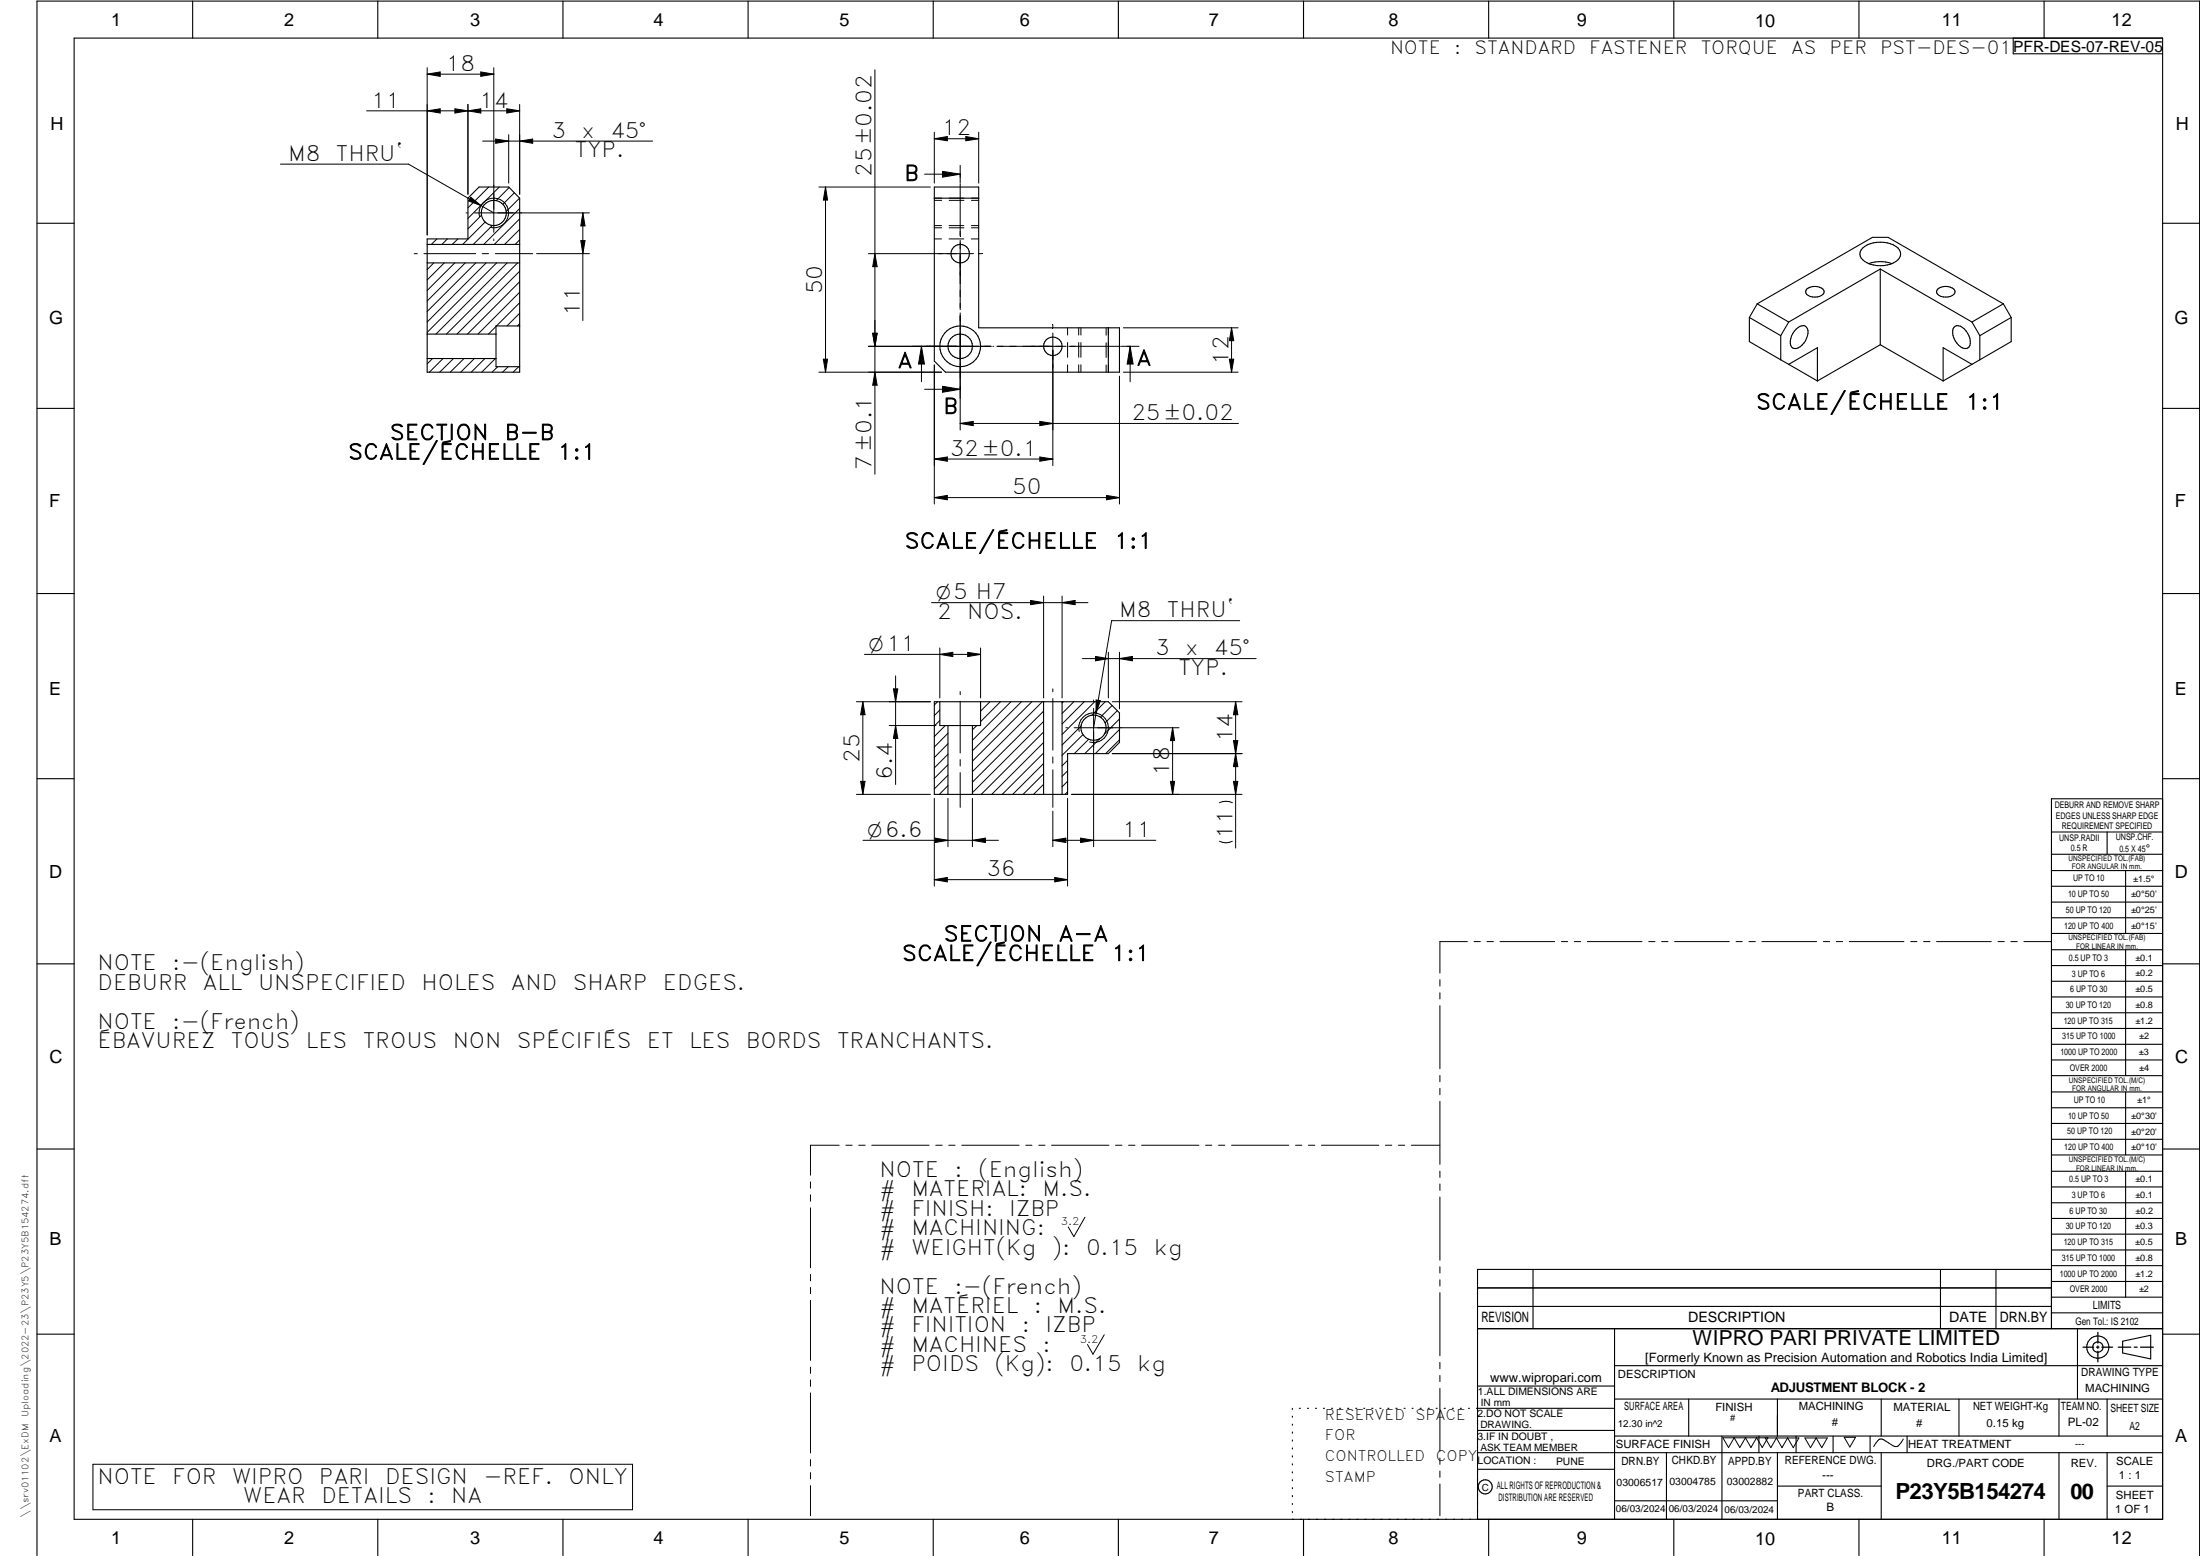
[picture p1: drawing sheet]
<svg xmlns="http://www.w3.org/2000/svg" width="594mm" height="420mm" viewBox="0 0 594 420" stroke-linecap="round" stroke-linejoin="round" font-family="sans-serif">
<g fill="none" stroke="#000" stroke-width=".3">
<path d="M20 10.3h564v400h-564zM52 .3v10M102 .3v10M152 .3v10M202 .3v10M252 .3v10M302 .3v10M352 .3v10M402 .3v10M452 .3v10M502 .3v10M543.6 10.3v4.2h40.4"/>
<path d="M552 .3v10M252.3 50.5h12v38h38v12h-47l-3-3zM252.3 53.5h12M10 60.3h10M115.4 64.5h11v-11l3-3h8l2.9 3v47h-24.9zM115.4 66h24.9M115.4 71h24.9M487.9 78.1a3.5 3.5 0 0 1 4.6 .3 1.57 1.57 0 0 1-1.8 1.8 2.56 2.56 0 0 1-3.1-1.4zM503 67a8 8 0 0 1 9.5 0 2.39 2.39 0 0 1-1.2 4 7.7 7.7 0 0 1-8.7-1.3 2.03 2.03 0 0 1 .4-2.7zM507.7 72.6l24.8 14.4M507.7 72.6v20.5M507.7 72.6l-24.7 14.4"/>
<path d="M510.9 71.2l-1.8-.5h-1.8l-2.7 .5M523.3 78.1a3.4 3.4 0 0 1 4.5 .3 1.57 1.57 0 0 1-1.7 1.8 2.56 2.56 0 0 1-3.2-1.4zM584 60.3h10M115.4 96.8h18.5M115.4 90.2h18.5M140.3 88h-6.4v11h6.4M299.3 88.5v12M472.4 85.7v6.5l8.5 5M472.4 85.7l8.5 4.9M474.5 82l31.1-17.9h4.3l31.1 17.9M474.5 82l8.5 5M474.5 82l-2.1 3.7"/>
<path d="M480.9 90.6v6.6M480.9 97.2l2.1 1.2M483 98.4l7.8 4.5M483 98.4l7.8-4.5v9M483 87l-2.1 3.6M485 88.9a1.77 1.77 0 0 1 3.1-.1 4.5 4.5 0 0 1-3.6 5.3 1.88 1.88 0 0 1-.9-2.7 5.2 5.2 0 0 1 1.4-2.5zM507.7 93.1l17 9.8M507.7 93.1l-16.9 9.8M527.6 88.4a1.94 1.94 0 0 1 2.9 .5 4.2 4.2 0 0 1 1.2 4.8 1.91 1.91 0 0 1-2.8-.5 4.1 4.1 0 0 1-1.3-4.8zM532.5 98.4l-7.8 4.5M532.5 98.4l-7.8-4.5v9M532.5 87l2.1 3.6"/>
<path d="M534.6 90.6v6.6M541 82l2.1 3.7M541 82l-8.5 5M543.1 85.7v6.5l-10.6 6.2M543.1 85.7l-8.5 4.9M10 110.3h10M584 110.3h10M10 160.3h10M584 160.3h10M252.3 189.5h47l3 3v8l-3 3h-11v11h-36zM256 195.9v18.6M262.6 195.9v18.6"/>
<path d="M264.8 189.5v6.4h-11v-6.4M281.8 189.5v25M286.8 189.5v25M10 210.3h10M584 215.7h-30v143.1M584 210.3h10M554 224.7h30M554 230.7h30M554 235.1h30M554 239.3h30M569 224.7v6M574 235.1v17"/>
<path d="M554 243.6h30M554 247.8h30M554 252.1h30M554 256.5h30M574 256.5v33.9M10 260.3h10M554 260.7h30M554 265h30M554 269.2h30M554 273.5h30M554 277.7h30M584 260.3h10"/>
<path d="M554 282h30M554 286.2h30M554 290.4h30M554 294.9h30M554 299.1h30M574 294.9v17M10 310.3h10M554 303.4h30M554 307.6h30M554 311.9h30M554 316.3h30M574 316.3v34"/>
<path d="M584 310.3h10M554 320.5h30M554 324.8h30M554 329h30M554 333.2h30M554 337.5h30M399 358.8h185M399 352.8h155M399 347.8h155M414 342.8v16M436 358.8v51.5M524 342.8v16"/>
<path d="M539 342.8v16M554 341.8h30M554 346h30M554 350.3h30M554 354.5h30M554 342.8h-155v67.5M561 358.8v19M10 360.3h10M399 374.3h37M436 368.8h148M436 377.8h148M456 377.8v10"/>
<path d="M480 377.8v10M508 377.8v10M529 377.8v10M556 377.8v10M569 377.8v10M573.2 362.2l7.6-1.6v6.3l-7.6-1.6zM584 360.3h10M349 380.3v.3M349 382.4v.3M349 384.6v.3M349 386.7v.3M349 388.8v.3"/>
<path d="M349 391v.3M349 393.1v.3M349 395.3v.3M349 397.4v.3M349 399.5v.3M350.9 380.3h.2M353.1 380.3h.2M355.2 380.3h.3M357.4 380.3h.3M359.6 380.3h.3M361.7 380.3h.3M363.9 380.3h.3"/>
<path d="M366.1 380.3h.3M368.3 380.3h.2M370.4 380.3h.3M372.6 380.3h.3M374.8 380.3h.3M376.9 380.3h.4M379.1 380.3h.3M381.3 380.3h.3M383.4 380.3h.4M385.6 380.3h.3M387.8 380.3h.3M390 380.3h.3"/>
<path d="M392.2 380.3h.3M394.3 380.3h.3M396.5 380.3h.3M398.7 380.3h37.3M399 386.2h37M399 396.7h37M436 387.8h148M450 392.3v18M465 387.8v22.5M475 387.8v4.5M480 392.3v18M485 387.8v4.5"/>
<path d="M495 387.8v4.5M505 387.8v4.5M508 392.3v18M515 387.8v4.5M556 392.3v18M569 392.3v18M584 392.3h-185M52 410.3v9.7M102 410.3v9.7M152 410.3v9.7M202 410.3v9.7M252 410.3v9.7"/>
<path d="M302 410.3v9.7M349 401.7v.3M349 403.8v.4M349 406v.3M349 408.1v.3M352 410.3v9.7M402 410.3v9.7M436 405.3h44M452 410.3v9.7M480 401.3h28M502 410.3v9.7M552 410.3v9.7"/>
<path d="M569 401.3h15M10 420v-419.7h584v419.7"/>
<circle cx="133.3" cy="57.5" r="3.4"/>
<circle cx="259.3" cy="68.5" r="2.49"/>
<circle cx="259.3" cy="93.5" r="5.5"/>
<circle cx="259.3" cy="93.5" r="3.3"/>
<circle cx="284.3" cy="93.5" r="2.5"/>
<circle cx="295.3" cy="196.5" r="3.4"/>
<circle cx="566.5" cy="363.8" r="2.99"/>
<circle cx="566.5" cy="363.7" r="1.41"/>
<circle cx="401.1" cy="401.5" r="1.9"/>
</g>
<path d="M566.5 359.7v3M562.5 363.8h2.9M566.1 363.8h.7M566.5 363.4v.7M566.5 364.9v2.8M567.6 363.8h2.9M572 363.8h3.4M576.3 363.8h.8M578 363.8h3.5" fill="none" stroke="#000" stroke-width=".34"/>
<g fill="none" stroke="#000" stroke-width=".27">
<path d="M115.4 18.3v45.2M129.8 19.4l3.5 .6-3.5 .6zM133.3 18.3v44.4M236.3 18.8v109.3M99 29.9h41.3M115.4 20h17.9M115.4 20l3.5-.6v1.2zM115.4 29.9l3.5-.5v1.1zM122.8 29.4l3.6 .5-3.6 .6zM126.4 29.9l3.4-.5v1.1zM126.4 28.2v24.3M130.3 38.1h45.9"/>
<path d="M133.9 37.5l3.5 .6-3.5 .6zM136.9 29.4l3.4 .5-3.4 .6zM137.4 36.4v13M140.3 38.1l3.5-.6v1.2zM140.3 28.2v24.3M252.3 35.7v13.7M252.3 37.5l3.5-.6v1.1zM252.3 37.5h12M260.8 36.9l3.5 .6-3.5 .5zM264.3 35.7v13.7M75.7 44.3h34.6l23 13.2M125.9 57.5h.1"/>
<path d="M126.2 57.5h.2M127.1 53.3l2.8 2.2-3.4-1.2zM128.1 57.5h31.1M129.5 58.5a4 4 0 0 1 3.5-5 4 4 0 0 1 4.4 4.4 4 4 0 0 1-5.1 3.5M130 58.1l-3.6 3.7M131 59.9l-6 6.1M132 50.5l-5.6 5.6M134.8 50.5l-8.4 8.5M137.5 50.6l-3.5 3.6M138.9 52.1l-3.1 3.1M140.3 56.3l-9.7 9.7M140.3 53.5l-3.6 3.6"/>
<path d="M140.3 59.1l-6.8 6.9M157.4 57.5v29.1M157.4 57.5l.6 3.5h-1.2zM221.1 50.5h30.1M222.9 50.5v50M222.9 50.5l.6 3.5h-1.2zM249.7 47h9.6M252.3 54.1h2M252.3 53.5h2M254.5 46.3l4.8 .7-4.8 .8zM256.3 54.1h4M256.3 53.5h4"/>
<path d="M259.3 44.7v4.7M259.3 49.7v14.1M262.3 54.1h2M262.3 53.5h2M111.8 68.5h.9M114.5 68.5h13.9M117.1 71l-1.7 1.8M118 64.5l-1.5 1.5M120 71l-4.6 4.6M120.8 64.5l-1.5 1.5M122.8 71l-7.4 7.4M123.6 64.5l-1.5 1.5"/>
<path d="M125.6 71l-10.2 10.3M128.5 71l-13.1 13.1M130.2 68.5h1.7M131.3 71l-15.9 16M133 60.9l-5.2 5.1M133.3 64.5v.1M133.3 64.9v.1M133.7 68.5h10.1M134.1 71l-18.7 18.7M136.9 71l-19.2 19.2M139.8 71l-19.2 19.2M140.3 73.2l-16.9 17"/>
<path d="M140.3 76.1l-14.1 14.1M140.3 78.9l-11.2 11.3M140.3 61.9l-4 4.1M140.3 64.8l-1.2 1.2M144.9 68.5h14.3M156.8 65h1.2l-.6 3.5zM236.3 68.5l.5 3.5h-1.1zM252.3 64.5h1.9M252.3 60.9h1.9M252.3 61.5h2M256.3 64.5h4M256.3 60.9h4"/>
<path d="M256.3 61.5h4M259.3 64.9v18.7M262.3 64.5h2M262.3 60.9h2M262.3 61.5h2M262.9 68.5h-28.4M264.3 68.5h.8M116.8 96.8l-1.4 1.5M119.6 96.8l-3.7 3.7M122.5 96.8l-3.8 3.7M125.3 96.8l-3.7 3.7M128.1 96.8l-3.7 3.7"/>
<path d="M130.9 96.8l-3.7 3.7M133.8 96.8l-3.7 3.7M133.9 88.1l-2 2.1M134.4 99l-1.5 1.5M137.2 99l-1.5 1.5M140.1 99l-1.5 1.5M140.3 81.7l-6.2 6.3M140.3 84.6l-3.4 3.4M140.3 87.4l-.6 .6M222.3 97h1.2l-.6 3.5zM234.5 93.5h33.2M235.7 90h1.1l-.5 3.5z"/>
<path d="M248.8 93.5l.8 4.8h-1.6zM248.8 93.5v9.6M252.3 98.6v37.5M259.3 84.5v.2M259.3 84.9v31.2M268.1 93.5h.2M269.2 93.5h18.7M284.3 87.7v.8M284.3 89.9v35.8M288.3 88.5v2M288.3 92.5v4M288.3 98.5v2"/>
<path d="M288.6 93.5h13.9M291.3 88.5v2M291.3 92.5v4M291.3 98.5v2M291.9 88.5v2M291.9 92.5v4M291.9 98.5v2M298.7 88.5v2M298.7 92.5v4M298.7 98.6v1.9M299.3 88.5v2M299.3 92.5v4"/>
<path d="M299.3 98.5v2M302.8 93.5h4.8M303.4 88.5h30.9M305.2 93.5v9.6M305.2 93.5l.8 4.8h-1.6zM332 97h1.2l-.6 3.5zM332.6 88.5l.6 3.5h-1.2zM332.6 88.5v12M221.1 100.5h33.1M236.3 100.5l.5 3.5h-1.1zM249.7 105.1h9.6M254.5 104.3l4.8 .8-4.8 .8z"/>
<path d="M259.3 114.3l3.5-.5v1.1zM259.3 114.3h75.1M280.8 113.8l3.5 .5-3.5 .6zM302.3 101.6v34.5M303.4 100.5h30.9M252.3 124l3.5-.6v1.1zM252.3 134.4l3.5-.6v1.2zM252.3 134.4h50M252.3 124h32M280.8 123.4l3.5 .6-3.5 .5zM298.8 133.8l3.5 .6-3.5 .6zM233.4 176.7h31.4"/>
<path d="M251.5 162.7h42.3M253.8 175v13.5M253.8 176.7l3.5-.6v1.2zM261.3 176.1l3.5 .6-3.5 .6zM264.8 175v13.5M278.3 162.1l3.5 .6-3.5 .6zM281.8 161v27.5M286.8 162.7l3.5-.6v1.2zM286.8 161v27.5M292.3 177.8h46.9M295.8 177.2l3.5 .6-3.5 .6zM299.3 176.1v12.4"/>
<path d="M302.3 176.1v15.3M302.3 177.8l3.5-.6v1.2zM334.8 167.6h-34.6l-4.9 28.9M231.3 189.5h19.9M233 189.5v25M233 189.5l.6 3.5h-1.2zM240.1 195.9h12.7M241.3 186h1.1l-.6 3.5zM241.8 195.9l.6 3.5h-1.1zM241.8 182.5v29.3M253.2 189.5l-.9 .9M253.8 191.7l-1.5 1.5"/>
<path d="M253.8 194.6l-1.5 1.4M255.3 195.9l-3 3M256 198l-3.7 3.7M259.3 186.7v.9M259.3 189.4v13.9M263.8 195.9l-1.2 1.2M267.3 189.5l-2.5 2.5M270.2 189.5l-5.4 5.4M273 189.5l-10.4 10.4M275.8 189.5l-13.2 13.2M278.6 189.5l-16 16M281.5 189.5l-18.9 18.9"/>
<path d="M281.8 197.7l-16.8 16.8M281.8 192l-19.2 19.2M281.8 194.8l-19.2 19.2M284.3 186v.8M284.3 188.6v14M287.1 189.5l-.3 .3M287.8 196.5h.2M288.2 196.5h.1M290 189.5l-3.2 3.2M290.1 196.5h28.3M291.4 197.5a4 4 0 0 1 3.5-5 4 4 0 0 1 4.4 4.3 4 4 0 0 1-5 3.6M292 196l-5.2 5.2"/>
<path d="M292.5 198.3l-5.7 5.7M292.8 189.5l-6 6M294 199.6l-3.9 3.9M295.3 189v.2M295.3 189.4v.1M295.3 191.3v37.3M295.6 189.5l-8.8 8.8M296 189l1.1 .2-1.2 3.4zM297 199.4l-4.1 4.1M298.4 189.5l-3.6 3.7M300.3 190.5l-3.2 3.2M300.3 189.5h35.1"/>
<path d="M301.7 191.9l-3.3 3.3M302.3 194.1l-4.1 4.1M302.3 197l-6.5 6.5M302.3 199.8l-3.7 3.7M316.6 196.5l.6 3.5h-1.1zM316.6 196.5v18M333.1 200h1.2l-1.2 7h1.2zM333.7 189.5l.6 3.5h-1.2zM333.7 189.5v39.5M231.3 214.5h19.9M232.4 211h1.2l-.6 3.5zM252.3 215.6v23.7"/>
<path d="M256 203.7l-3.7 3.6M256 206.5l-3.7 3.7M256 209.3l-3.7 3.7M256 200.8l-3.7 3.8M256 212.1l-2.3 2.4M256 215.6v13M259.3 205.1v1.7M259.3 208.6v9.4M262.6 215.6v13M281.8 211.8l-2.7 2.7M281.8 209l-5.5 5.5M281.8 206.2l-8.3 8.3"/>
<path d="M281.8 203.3l-11.2 11.2M281.8 200.5l-14 14M284.3 204.4v1.7M284.3 207.9v10.1M284.3 219v9.6M288.3 205.3l-1.5 1.5M288.3 208.2l-1.5 1.4M288.3 210.9l-1.5 1.6M288.3 213.8l-.7 .7M288.3 215.6v23.7M316.1 211h1.1l-.6 3.5zM332.8 216.7a4.1 4.1 0 0 0-3.5 0"/>
<path d="M333.1 211h1.2l-.6 3.5zM335.4 214.5h-46.1M335.4 203.5h-35.1M233 226.9h36.6M252.3 237.5l3.5-.6v1.2zM252.3 237.5h36M252.5 226.3l3.5 .6-3.5 .6zM262.6 226.9l3.5-.6v1.2zM284.3 226.9h27.8M284.3 226.9l3.5-.6v1.2zM284.8 236.9l3.5 .6-3.5 .6zM291.8 226.3l3.5 .6-3.5 .6z"/>
<path d="M332.8 227.2a3.8 3.8 0 0 1-3.5 0M396.2 254.3h-7.4v8.5M398.1 254.3h1.6M401.5 254.3h1.8M405 254.3h14.8M421.6 254.3h1.7M425.1 254.3h1.7M428.6 254.3h14.8M445.2 254.3h1.7M448.7 254.3h1.7M452.2 254.3h14.8M468.8 254.3h1.7"/>
<path d="M472.3 254.3h1.7M475.8 254.3h14.8M492.4 254.3h1.7M495.8 254.3h1.8M499.4 254.3h14.7M516 254.3h1.6M519.4 254.3h1.8M522.9 254.3h14.8M539.5 254.3h1.7M543 254.3h1.7M546.5 254.3h7.4M388.8 264.5v1.8"/>
<path d="M388.8 268.1v1.6M388.8 271.6v17M388.8 290.4v1.7M388.8 293.9v1.7M388.8 297.4v17M218.9 319.2v1.6M226.6 309.2h-7.7v8.1M228.4 309.2h1.7M231.9 309.2h1.7M235.4 309.2h15.5M252.7 309.2h1.7M256.2 309.2h1.7"/>
<path d="M259.7 309.2h15.5M277 309.2h1.7M280.5 309.2h1.7M284 309.2h15.5M301.2 309.2h1.8M304.8 309.2h1.7M308.3 309.2h15.5M325.5 309.2h1.7M329.1 309.2h1.6M332.6 309.2h15.4M349.8 309.2h1.7M353.3 309.2h1.7"/>
<path d="M356.8 309.2h15.5M374.1 309.2h1.7M377.6 309.2h1.7M381.1 309.2h7.7M388.8 316.2v1.7M388.8 319.7v1.7M218.9 322.6v1.8M218.9 326.1v16.2M293 328.7l-3 5.2-1.5-2.6M388.8 323.2v17.1M218.9 344.1v1.8M218.9 347.6v1.7"/>
<path d="M218.9 351.2v16.1M388.8 342.1v1.6M388.8 345.6v1.7M388.8 349v17.1M218.9 369.1v1.7M218.9 372.6v1.8M218.9 376.1v16.2M298.2 360.4l-3.1 5.3-1.4-2.6M388.8 367.9v1.7M388.8 371.4v1.7M388.8 374.9v17M25.1 395.4h145.7v12.3h-145.7z"/>
<path d="M218.9 394.1v1.8M218.9 397.6v1.7M388.8 393.7v1.7M388.8 397.2v1.7M465.2 388.2h12.2l-1.5 2.7-1.6-2.7-1.5 2.7-1.5-2.7-1.5 2.7-1.5-2.7-1.5 2.7zM476.7 388.3h9.1l-1.6 2.6-1.5-2.6-1.5 2.6-1.5-2.6-1.5 2.6zM487.4 388.3h6l-1.5 2.6-1.5-2.6-1.5 2.6zM498 388.1h3.1l-1.6 2.6zM514 388.6l-1.1 1.5a1.2 1.2 0 0 1-1.8 .3l-1.8-1.2a1.55 1.55 0 0 0-1.6-.6 1.55 1.55 0 0 0-1.2 1.1l-.5 .9M218.9 401.2v8.1M388.8 400.7v8.6"/>
</g>
<g fill="#000">
<path d="M115.4 20l3.5-.6v1.2zM129.8 19.4l3.5 .6-3.5 .6zM115.4 29.9l3.5-.5v1.1zM122.8 29.4l3.6 .5-3.6 .6zM126.4 29.9l3.4-.5v1.1zM133.9 37.5l3.5 .6-3.5 .6zM136.9 29.4l3.4 .5-3.4 .6zM140.3 38.1l3.5-.6v1.2zM252.3 37.5l3.5-.6v1.1zM260.8 36.9l3.5 .6-3.5 .5zM127.1 53.3l2.8 2.2-3.4-1.2zM222.9 50.5l.6 3.5h-1.2z"/>
<path d="M254.5 46.3l4.8 .7-4.8 .8zM156.8 65h1.2l-.6 3.5zM157.4 57.5l.6 3.5h-1.2zM236.3 68.5l.5 3.5h-1.1zM222.3 97h1.2l-.6 3.5zM235.7 90h1.1l-.5 3.5zM248.8 93.5l.8 4.8h-1.6zM305.2 93.5l.8 4.8h-1.6zM332.6 88.5l.6 3.5h-1.2zM332 97h1.2l-.6 3.5zM236.3 100.5l.5 3.5h-1.1zM254.5 104.3l4.8 .8-4.8 .8z"/>
<path d="M259.3 114.3l3.5-.5v1.1zM280.8 113.8l3.5 .5-3.5 .6zM252.3 134.4l3.5-.6v1.2zM252.3 124l3.5-.6v1.1zM280.8 123.4l3.5 .6-3.5 .5zM298.8 133.8l3.5 .6-3.5 .6zM253.8 176.7l3.5-.6v1.2zM261.3 176.1l3.5 .6-3.5 .6zM278.3 162.1l3.5 .6-3.5 .6zM286.8 162.7l3.5-.6v1.2zM295.8 177.2l3.5 .6-3.5 .6zM302.3 177.8l3.5-.6v1.2z"/>
<path d="M233 189.5l.6 3.5h-1.2zM241.3 186h1.1l-.6 3.5zM241.8 195.9l.6 3.5h-1.1zM296 189l1.1 .2-1.2 3.4zM316.6 196.5l.6 3.5h-1.1zM333.1 200h1.2l-.6 3.5zM333.7 189.5l.6 3.5h-1.2zM232.4 211h1.2l-.6 3.5zM316.1 211h1.1l-.6 3.5zM333.1 211h1.2l-.6 3.5zM333.7 203.5l.6 3.5h-1.2zM252.5 226.3l3.5 .6-3.5 .6z"/>
<path d="M252.3 237.5l3.5-.6v1.2zM262.6 226.9l3.5-.6v1.2zM284.8 236.9l3.5 .6-3.5 .6zM284.3 226.9l3.5-.6v1.2zM291.8 226.3l3.5 .6-3.5 .6z"/>
</g>
<text font-size="6" x="511.8" y="404.8">P23Y5B154274</text>
<text font-size="5.9" x="559.1" y="404.7">00</text>
<g font-size="5.7">
<text x="120.4" y="19.1">18</text>
<text x="100.2" y="29.1">11</text>
<text x="129.4" y="29.1">14</text>
<text x="148.9" y="37.3">3</text>
<text x="157" y="37.3">x</text>
<text x="164.8" y="37.3">45°</text>
<text x="254.3" y="36.6">12</text>
<text x="77.8" y="43.4">M8</text>
<text x="90.7" y="43.4">THRU`</text>
<text x="155.2" y="42.5">TYP.</text>
<text x="235.4" y="47.8" transform="rotate(-90 235.4 47.8)">25±0.02</text>
<text x="244.2" y="48.8">B</text>
<text x="222" y="79.5" transform="rotate(-90 222 79.5)">50</text>
<text x="156.5" y="85.3" transform="rotate(-90 156.5 85.3)">11</text>
<text x="242.4" y="99.4">A</text>
<text x="306.9" y="98.7">A</text>
<text x="331.7" y="98.5" transform="rotate(-90 331.7 98.5)">12</text>
<text x="254.7" y="111.7">B</text>
<text x="305.5" y="113.5">25±0.02</text>
<text x="474.2" y="110.5">SCALE/ÉCHELLE</text>
<text x="530.7" y="110.5">1:1</text>
<text x="105.3" y="118.8">SECTION</text>
<text x="136.3" y="118.8">B-B</text>
<text x="94" y="124">SCALE/ÉCHELLE</text>
<text x="150.6" y="124">1:1</text>
<text x="256.4" y="123.1">32±0.1</text>
<text x="235.4" y="126.8" transform="rotate(-90 235.4 126.8)">7±0.1</text>
<text x="273.3" y="133.5">50</text>
<text x="244.3" y="148.1">SCALE/ÉCHELLE</text>
<text x="300.8" y="148.1">1:1</text>
<text x="253.1" y="167.1">2</text>
<text x="261.2" y="167.1">NOS.</text>
<text x="302.3" y="166.7">M8</text>
<text x="315.1" y="166.7">THRU`</text>
<text x="311.9" y="177">3</text>
<text x="320" y="177">x</text>
<text x="327.8" y="177">45°</text>
<text x="318.2" y="182.2">TYP.</text>
<text x="332.8" y="200.4" transform="rotate(-90 332.8 200.4)">14</text>
<text x="232.1" y="206" transform="rotate(-90 232.1 206)">25</text>
<text x="315.8" y="209.5" transform="rotate(-90 315.8 209.5)">18</text>
<text x="241" y="210.6" transform="rotate(-90 241 210.6)">6.4</text>
<text x="303" y="226">11</text>
<text x="332.8" y="226.5" transform="rotate(-90 332.8 226.5)">11</text>
<text x="266.4" y="236.6">36</text>
<text x="254.8" y="254.2">SECTION</text>
<text x="285.9" y="254.2">A-A</text>
<text x="26.3" y="262">NOTE</text>
<text x="46.5" y="262">:-(English)</text>
<text x="243.6" y="259.4">SCALE/ÉCHELLE</text>
<text x="300.1" y="259.4">1:1</text>
<text x="26.3" y="267.3">DEBURR</text>
<text x="54.8" y="267.3">ALL</text>
<text x="69.7" y="267.3">UNSPECIFIED</text>
<text x="113.8" y="267.3">HOLES</text>
<text x="138" y="267.3">AND</text>
<text x="154.6" y="267.3">SHARP</text>
<text x="179" y="267.3">EDGES.</text>
<text x="26.3" y="277.8">NOTE</text>
<text x="46.5" y="277.8">:-(French)</text>
<text x="26.3" y="283">ÉBAVUREZ</text>
<text x="62.3" y="283">TOUS</text>
<text x="82.6" y="283">LES</text>
<text x="98" y="283">TROUS</text>
<text x="122.2" y="283">NON</text>
<text x="139.6" y="283">SPÉCIFIÉS</text>
<text x="174.7" y="283">ET</text>
<text x="186.1" y="283">LES</text>
<text x="201.4" y="283">BORDS</text>
<text x="226" y="283">TRANCHANTS.</text>
<text x="237.5" y="317.8">NOTE</text>
<text x="257.7" y="317.8">:</text>
<text x="264.1" y="317.8">(English)</text>
<text x="237.5" y="323">#</text>
<text x="246.1" y="323">MATERIAL:</text>
<text x="281.5" y="323">M.S.</text>
<text x="237.5" y="328.3">#</text>
<text x="246.1" y="328.3">FINISH:</text>
<text x="272.5" y="328.3">IZBP</text>
<text x="237.5" y="333.5">#</text>
<text x="246.1" y="333.5">MACHINING:</text>
<text x="237.5" y="338.8">#</text>
<text x="246.1" y="338.8">WEIGHT(Kg</text>
<text x="284" y="338.8">):</text>
<text x="293.3" y="338.8">0.15</text>
<text x="311.6" y="338.8">kg</text>
<text x="237.5" y="349.3">NOTE</text>
<text x="257.7" y="349.3">:-(French)</text>
<text x="237.5" y="354.5">#</text>
<text x="237.5" y="359.8">#</text>
<text x="246.1" y="359.8">FINITION</text>
<text x="246.1" y="354.5">MATÉRIEL</text>
<text x="275.9" y="359.8">:</text>
<text x="279.2" y="354.5">:</text>
<text x="282.3" y="359.8">IZBP</text>
<text x="285.6" y="354.5">M.S.</text>
<text x="237.5" y="365">#</text>
<text x="246.1" y="365">MACHINES</text>
<text x="281.5" y="365">:</text>
<text x="237.5" y="370.3">#</text>
<text x="246.1" y="370.3">POIDS</text>
<text x="268.5" y="370.3">(Kg):</text>
<text x="288.8" y="370.3">0.15</text>
<text x="307.1" y="370.3">kg</text>
<text x="26.3" y="400.6">NOTE</text>
<text x="46.5" y="400.6">FOR</text>
<text x="62.7" y="400.6">WIPRO</text>
<text x="86.1" y="400.6">PARI</text>
<text x="104" y="400.6">DESIGN</text>
<text x="130.5" y="400.6">-REF.</text>
<text x="153.5" y="400.6">ONLY</text>
<text x="65.7" y="405.9">WEAR</text>
<text x="86.8" y="405.9">DETAILS</text>
<text x="115.4" y="405.9">:</text>
<text x="121.8" y="405.9">NA</text>
</g>
<text font-size="5.6" x="457" y="363.2">WIPRO PARI PRIVATE LIMITED</text>
<g font-size="5.4">
<text x="252.8" y="161.8">O5 H7</text>
<text x="234.6" y="175.9">O11</text>
<text x="234.3" y="226">O6.6</text>
</g>
<g font-size="4.9">
<text x="30" y="6.9">1</text>
<text x="76.7" y="6.9">2</text>
<text x="127" y="6.9">3</text>
<text x="176.5" y="6.9">4</text>
<text x="226.7" y="6.9">5</text>
<text x="275.4" y="6.9">6</text>
<text x="326.4" y="6.9">7</text>
<text x="375" y="6.9">8</text>
<text x="425.8" y="6.9">9</text>
<text x="473.9" y="7.3">10</text>
<text x="524.3" y="6.9">11</text>
<text x="570.2" y="6.9">12</text>
<text x="375.4" y="14.5">NOTE</text>
<text x="392.7" y="14.5">:</text>
<text x="398.2" y="14.5">STANDARD</text>
<text x="429.2" y="14.5">FASTENER</text>
<text x="459.2" y="14.5">TORQUE</text>
<text x="483.7" y="14.5">AS</text>
<text x="494.1" y="14.5">PER</text>
<text x="507.7" y="14.5">PST-DES-01</text>
<text x="13.6" y="35.1">H</text>
<text x="587.6" y="35.1">H</text>
<text x="13.2" y="87.5">G</text>
<text x="587.2" y="87.5">G</text>
<text x="13.2" y="137">F</text>
<text x="587.2" y="137">F</text>
<text x="13.2" y="187.6">E</text>
<text x="587.2" y="187.6">E</text>
<text x="13.2" y="237">D</text>
<text x="587.2" y="237">D</text>
<text x="13.4" y="287.1">C</text>
<text x="587.4" y="287.1">C</text>
<text x="13.4" y="336.2">B</text>
<text x="587.4" y="336.2">B</text>
<text x="13.4" y="389.3">A</text>
<text x="587.4" y="389.3">A</text>
<text x="30" y="416.9">1</text>
<text x="76.7" y="416.9">2</text>
<text x="127" y="416.9">3</text>
<text x="176.5" y="416.9">4</text>
<text x="226.7" y="416.9">5</text>
<text x="275.4" y="416.9">6</text>
<text x="326.4" y="416.9">7</text>
<text x="375" y="416.9">8</text>
<text x="425.8" y="416.9">9</text>
<text x="473.9" y="417.3">10</text>
<text x="524.3" y="416.9">11</text>
<text x="570.2" y="416.9">12</text>
</g>
<text font-size="4.2" x="543.6" y="14">PFR-DES-07-REV-05</text>
<g font-size="3.9">
<text x="400" y="357.1">REVISION</text>
<text x="455.9" y="357.1">DESCRIPTION</text>
<text x="526.4" y="357.1">DATE</text>
<text x="540" y="357.1">DRN.BY</text>
<text x="357.8" y="383.3">RESERVED</text>
<text x="382.3" y="383.3">SPACE</text>
<text x="357.8" y="388.9">FOR</text>
<text x="357.8" y="394.5">CONTROLLED</text>
<text x="387.8" y="394.5">COPY</text>
<text x="357.8" y="400">STAMP</text>
</g>
<text font-size="3.6" x="478.1" y="375.8">ADJUSTMENT BLOCK - 2</text>
<g font-size="3.5">
<text x="444.3" y="367.7">[Formerly Known as Precision Automation and Robotics India Limited]</text>
<text x="402.4" y="373.3">www.wipropari.com</text>
</g>
<g font-size="3.1">
<text x="565.1" y="353.5">LIMITS</text>
<text x="562" y="371.7">DRAWING TYPE</text>
<text x="436.9" y="372.1">DESCRIPTION</text>
<text x="563.1" y="375.9">MACHINING</text>
<text x="438.6" y="380.8">SURFACE AREA</text>
<text x="463.2" y="380.9">FINISH</text>
<text x="485.7" y="380.8">MACHINING</text>
<text x="511.3" y="380.9">MATERIAL</text>
<text x="532.8" y="380.7">NET WEIGHT-Kg</text>
<text x="556.5" y="380.7">TEAM NO.</text>
<text x="569.9" y="381.2">SHEET SIZE</text>
<text x="494.6" y="385.1">#</text>
<text x="517.4" y="385.3">#</text>
<text x="536.4" y="385.3">0.15 kg</text>
<text x="558.4" y="385.1">PL-02</text>
<text x="575" y="386.1">A2</text>
<text x="436.3" y="391">SURFACE FINISH</text>
<text x="437.8" y="395.5">DRN.BY</text>
<text x="451.4" y="395.4">CHKD.BY</text>
<text x="466.6" y="395.5">APPD.BY</text>
<text x="482" y="395.4">REFERENCE DWG.</text>
<text x="515.3" y="391.1">HEAT TREATMENT</text>
<text x="571.4" y="395.6">SCALE</text>
<text x="492.1" y="399.4">---</text>
<text x="520.4" y="396.2">DRG./PART CODE</text>
<text x="559.2" y="396.1">REV.</text>
<text x="572.2" y="399.5">1 : 1</text>
<text x="485.5" y="404.3">PART CLASS.</text>
<text x="493.2" y="407.9">B</text>
<text x="571.4" y="404.7">SHEET</text>
<text x="571.2" y="408.4">1 OF 1</text>
</g>
<text font-size="3" x="579.5" y="230.1">°</text>
<g font-size="2.8">
<text x="286.4" y="330.9">3.2</text>
<text x="560.4" y="357.7">Gen Tol.: IS 2102</text>
<text x="291.6" y="362.6">3.2</text>
<text x="399.1" y="376.6">1.ALL DIMENSIONS ARE</text>
<text x="399" y="382.7">2.DO NOT SCALE</text>
<text x="399" y="388.7">3.IF IN DOUBT ,</text>
<text x="399" y="395.4">LOCATION :</text>
<text x="420.2" y="395.6">PUNE</text>
<text x="404.2" y="402">ALL RIGHTS OF REPRODUCTION &amp;</text>
<text x="436.5" y="401.2">03006517</text>
<text x="450.8" y="400.9">03004785</text>
<text x="466.3" y="401">03002882</text>
<text x="404.7" y="405.4">DISTRIBUTION ARE RESERVED</text>
</g>
<g font-size="2.7">
<text x="399.9" y="379.7">IN mm</text>
<text x="399.7" y="385.7">DRAWING.</text>
<text x="436.9" y="385.4">12.30 in^2</text>
<text x="399.7" y="391.8">ASK TEAM MEMBER</text>
<text x="400.1" y="402.5">C</text>
<text x="436.4" y="408.3">06/03/2024</text>
<text x="450.6" y="408.4">06/03/2024</text>
<text x="465.7" y="408.5">06/03/2024</text>
</g>
<g font-size="2.5">
<text x="554.9" y="218.3">DEBURR AND REMOVE SHARP</text>
<text x="555.2" y="221">EDGES UNLESS SHARP EDGE</text>
<text x="556.1" y="227.1">UNSP.RADII</text>
<text x="556.8" y="223.8">REQUIREMENT SPECIFIED</text>
<text x="571.4" y="226.9">UNSP.CHF.</text>
<text x="559.2" y="229.9">0.5 R</text>
<text x="572.3" y="230.1">0.5 X 45</text>
<text x="559.8" y="238">UP TO 10</text>
<text x="576.1" y="238.1">±1.5°</text>
<text x="558.5" y="242.2">10 UP TO 50</text>
<text x="575.5" y="242.3">±0°50'</text>
<text x="557.4" y="250.7">120 UP TO 400</text>
<text x="557.9" y="246.5">50 UP TO 120</text>
<text x="575.5" y="250.7">±0°15'</text>
<text x="575.5" y="246.5">±0°25'</text>
<text x="558.7" y="259.4">0.5 UP TO 3</text>
<text x="559.5" y="263.7">3 UP TO 6</text>
<text x="576.6" y="263.6">±0.2</text>
<text x="576.6" y="259.4">±0.1</text>
<text x="559" y="267.9">6 UP TO 30</text>
<text x="576.6" y="267.9">±0.5</text>
<text x="557.8" y="272.2">30 UP TO 120</text>
<text x="576.6" y="272.2">±0.8</text>
<text x="556.9" y="280.7">315 UP TO 1000</text>
<text x="557.3" y="276.4">120 UP TO 315</text>
<text x="576.6" y="276.4">±1.2</text>
<text x="577.7" y="280.7">±2</text>
<text x="556.4" y="284.9">1000 UP TO 2000</text>
<text x="577.6" y="284.9">±3</text>
<text x="558.9" y="289.2">OVER 2000</text>
<text x="577.7" y="289.3">±4</text>
<text x="560" y="297.9">UP TO 10</text>
<text x="577.1" y="297.9">±1°</text>
<text x="558.5" y="302.1">10 UP TO 50</text>
<text x="575.5" y="302.1">±0°30'</text>
<text x="557.4" y="310.6">120 UP TO 400</text>
<text x="558.2" y="306.3">50 UP TO 120</text>
<text x="575.5" y="310.6">±0°10'</text>
<text x="575.5" y="306.4">±0°20'</text>
<text x="558.8" y="319.2">0.5 UP TO 3</text>
<text x="559.4" y="323.4">3 UP TO 6</text>
<text x="576.6" y="319.2">±0.1</text>
<text x="576.6" y="323.5">±0.1</text>
<text x="558.9" y="327.7">6 UP TO 30</text>
<text x="576.7" y="327.7">±0.2</text>
<text x="557.8" y="332">30 UP TO 120</text>
<text x="576.6" y="332">±0.3</text>
<text x="556.8" y="340.5">315 UP TO 1000</text>
<text x="557.3" y="336.3">120 UP TO 315</text>
<text x="576.6" y="336.3">±0.5</text>
<text x="576.6" y="340.5">±0.8</text>
<text x="556.2" y="344.7">1000 UP TO 2000</text>
<text x="576.6" y="344.7">±1.2</text>
<text x="558.9" y="349">OVER 2000</text>
<text x="577.6" y="349">±2</text>
<text x="467.2" y="383.8">#</text>
<text x="560.4" y="390.7">---</text>
</g>
<g font-size="2.4">
<text x="7.7" y="382.7" transform="rotate(-90 7.7 382.7)">Uploading\2022-23\P23Y5\P23Y5B154274.dft</text>
<text x="7.7" y="409.8" transform="rotate(-90 7.7 409.8)">\\srv01102\ExDM</text>
</g>
<g font-size="2.1">
<text x="558.5" y="232.4">UNSPECIFIED TOL.(FAB)</text>
<text x="559.5" y="234.7">FOR ANGULAR IN mm.</text>
<text x="558.6" y="253.9">UNSPECIFIED TOL.(FAB)</text>
<text x="560.7" y="256.3">FOR LINEAR IN mm.</text>
<text x="558.7" y="292.3">UNSPECIFIED TOL.(M/C)</text>
<text x="559.6" y="294.7">FOR ANGULAR IN mm.</text>
<text x="558.7" y="313.7">UNSPECIFIED TOL.(M/C)</text>
<text x="560.6" y="316.1">FOR LINEAR IN mm.</text>
</g>
</svg>
